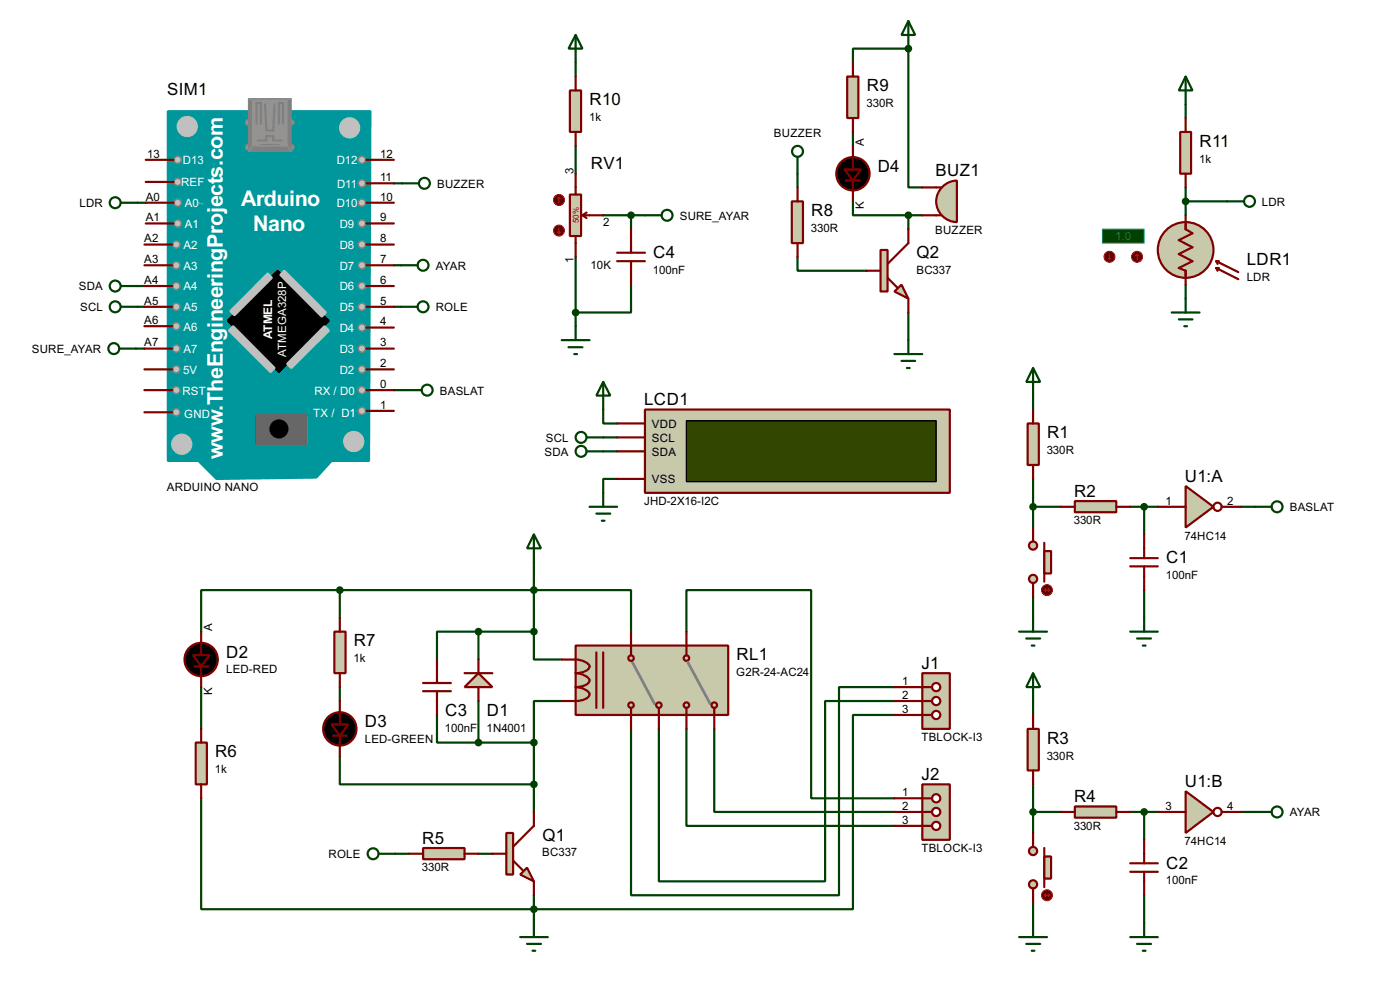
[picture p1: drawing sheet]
<svg xmlns="http://www.w3.org/2000/svg" width="256mm" height="180mm" viewBox="0 0 256 180" stroke-linecap="round" stroke-linejoin="round" font-family="sans-serif">
<g fill="none" stroke="#004000" stroke-width=".4">
<path d="M166.4 8.9v25.4h2.6M25.2 37.1h1.5M72.2 33.6h1.5M156.3 36.9v2.5h10.1M166.4 39.4v2.6M166.4 39.4h2.6M25.2 56.2h1.3M25.2 52.4h1.3M72.2 48.6h1.3M72.2 56.2h1.3M146.1 47v2.6h12.7M166.4 57.2v5.1"/>
<path d="M24.9 63.8h1.6M72.2 71.4h2M110.5 75v2.5h2.6M189.3 72.4v2.6M110.5 82.6h2.6M110.5 80.1h2.6M113.1 87.7h-2.6v2.5M189.3 92.8h5.1M189.3 87.7v8.9M207.1 92.8h5M209.6 92.8v5M227.4 92.8h2.5"/>
<path d="M62.3 108h-25.4v7.6M62.3 108h53.3v7.6M62.3 108v5.1M87.7 115.6h-7.6v5.1M87.7 115.6v5.1M87.7 115.6h10.1M97.8 115.6v5.1h5.1M97.8 102.9v12.7M125.8 115.6v-7.6h22.8v38.1h15.3M189.3 109.3v3.8M209.6 108v5.1M36.9 125.8v7.6"/>
<path d="M62.3 138.5v5.1h35.5M62.3 125.8v2.5M80.1 130.9v5h7.6M87.7 128.3v7.6M87.7 135.9h10.1M97.8 135.9v12.7M102.9 128.3h-5.1v7.6M125.8 133.4v17.8h38.1M130.9 133.4v15.2h33M163.9 130.9h-7.6v35.5h-119.4v-20.3M163.9 125.8h-10.2v38.1h-38.1v-30.5M163.9 128.3h-12.7v33h-30.5v-27.9"/>
<path d="M189.3 128.3v2.6M72.4 156.3h2.6M87.7 156.3h2.5M189.3 143.6v8.9M189.3 148.6h5.1M207.1 148.6h5M209.6 148.6v5.1M227.4 148.6h2.5M97.8 163.9v5.1M189.3 165.2v3.8M209.6 163.9v5.1"/>
</g>
<circle cx="166.4" cy="8.9" r=".2" fill="#004000"/>
<g fill="none" stroke="#004000" stroke-width=".4">
<path d="M105.5 11.5v2.5M166.4 8.9h-10.1v2.6M217.2 19.1v2.5M105.5 26.7v5.1M110.5 39.4h7.7M115.6 39.4v2.6M146.1 31.8v2.5M156.3 24.2v2.5M217.2 34.3v5.1M217.2 36.9h7.6M105.5 47v12.7M115.6 52.1v5.1h-10.1"/>
<path d="M217.2 52.1v2.6"/>
</g>
<path d="M30.8 20.4h37.1l-.3 64h-6.8l-2.8 3-18.3 .3-3.3-3.3h-5.6z" fill-rule="evenodd" fill="#00979c" stroke="#00979c" stroke-width=".4"/>
<g fill="#000" stroke="#000" stroke-width=".4">
<path d="M41.7 58.7l9.2-9.1 9.4 9.1-9.2 9.4z" fill-rule="evenodd"/>
<circle cx="51.1" cy="78.5" r="1.55"/>
</g>
<g fill="#c0c0c0" stroke="#c0c0c0" stroke-width=".4">
<path d="M49.1 50.1l.7 .8-6.8 6.8-.8-.7z" fill-rule="evenodd"/>
<path d="M59.5 59.7l.8 .8-6.9 6.9-.8-.8z" fill-rule="evenodd"/>
<path d="M51.4 50.3l.7-.7 7.6 7.6-.7 .8z" fill-rule="evenodd"/>
<path d="M42.7 59.7l7.6 7.7-.7 .7-7.6-7.6z" fill-rule="evenodd"/>
</g>
<path d="M47 76h9.2v5.3h-9.2z" fill="#686767" stroke="#686767" stroke-width=".4"/>
<path d="M36.4 37.1l.7 .3" fill="none" stroke="#939393" stroke-width=".18"/>
<circle cx="33.3" cy="81.3" r="1.85" fill="#c0c0c0" stroke="#c0c0c0" stroke-width=".18"/>
<g fill="#c0c0c0" stroke="#808080" stroke-width=".25">
<circle cx="66.3" cy="33.6" r=".65"/>
<circle cx="66.3" cy="29.3" r=".65"/>
<circle cx="66.3" cy="37.1" r=".65"/>
<circle cx="66.3" cy="40.9" r=".65"/>
<circle cx="66.3" cy="48.6" r=".65"/>
<circle cx="66.3" cy="44.8" r=".65"/>
<circle cx="66.3" cy="52.4" r=".65"/>
<circle cx="66.3" cy="56.2" r=".65"/>
<circle cx="66.3" cy="63.8" r=".65"/>
<circle cx="66.3" cy="60" r=".65"/>
<circle cx="66.3" cy="67.6" r=".65"/>
<circle cx="66.3" cy="71.4" r=".65"/>
<circle cx="66.3" cy="75.2" r=".65"/>
<circle cx="32.5" cy="29.3" r=".65"/>
<circle cx="32.5" cy="33.3" r=".65"/>
<circle cx="32.5" cy="37.1" r=".65"/>
<circle cx="32.3" cy="44.8" r=".65"/>
<circle cx="32.5" cy="40.9" r=".65"/>
<circle cx="32.3" cy="48.6" r=".65"/>
<circle cx="32.3" cy="52.4" r=".65"/>
<circle cx="32.3" cy="59.7" r=".65"/>
<circle cx="32.3" cy="56.2" r=".65"/>
<circle cx="32.3" cy="63.8" r=".65"/>
<circle cx="32.3" cy="67.6" r=".65"/>
<circle cx="32.3" cy="75.5" r=".65"/>
<circle cx="32.3" cy="71.4" r=".65"/>
</g>
<circle cx="64.8" cy="80.8" r="1.85" fill="#c0c0c0" stroke="#c0c0c0" stroke-width=".18"/>
<g fill="#939393" stroke="#757575" stroke-width=".18">
<circle cx="53.3" cy="22.4" r=".55"/>
<circle cx="53.3" cy="27" r=".55"/>
</g>
<g fill="#939393" stroke="#808080" stroke-width=".18">
<circle cx="45.5" cy="22.4" r=".55"/>
<circle cx="45.5" cy="27" r=".55"/>
</g>
<path d="M45.5 18.1h7.9v9.6h-7.9z" fill="#808080" stroke="#808080" stroke-width=".18"/>
<path d="M46.3 18.3h6.3v8.4h-6.3z" fill="#939393" stroke="#939393" stroke-width=".18"/>
<path d="M45.5 18.1l.8 .2M53.4 18.1l-.8 .2M46.3 26.7l-.8 1M52.6 26.7l.8 1" fill="none" stroke="#939393" stroke-width=".18"/>
<path d="M48.6 19.1l.2 4.6M50.3 19.1l-.2 4.8h-1.3M47 22.7v-3.8h.8v3.8M47.3 25.7h1.5v-.8h1.3v.8h1.5M51.1 22.7v-3.8h.8v3.8" fill="none" stroke="#808080" stroke-width=".4"/>
<path d="M47.8 26.5h3.3" fill="none" stroke="#808080" stroke-width=".2"/>
<g fill="#c0c0c0" stroke="#c0c0c0" stroke-width=".18">
<circle cx="64" cy="23.4" r="1.85"/>
<circle cx="34.3" cy="23.2" r="1.85"/>
</g>
<g fill="none" stroke="#800000" stroke-width=".4">
<path d="M26.7 37.1h5.1M26.7 29.3h5.1M26.7 33.3h5.1M67.1 37.1h5.1M67.1 33.6h5.1M67.1 29.3h5.1M26.5 56.2h5.1M26.5 52.4h5.1M26.5 48.6h5.1M26.5 44.8h5.1M26.5 59.7h5.1M26.7 40.9h5.1"/>
<path d="M67.1 60h5.1M67.1 56.2h5.1M67.1 52.4h5.1M67.1 48.6h5.1M67.1 44.8h5.1M67.1 40.9h5.1M26.5 71.4h5.1M26.5 67.6h5.1M26.5 63.8h5.1M26.5 75.5h5.1M67.1 71.4h5.1M67.1 75.2h5.1"/>
<path d="M67.1 67.6h5.1M67.1 63.8h5.1M77.5 125h5.1M77.5 126.5h5.1M80.1 120.7v4.3M80.1 126.5v4.4"/>
</g>
<g fill="none" stroke="#004000" stroke-width=".4">
<path d="M22.2 37.1h3M73.7 33.6h3.1M73.5 48.6h3M73.5 56.2h3M21.9 63.8h3M74.2 71.4h3.1"/>
<circle cx="21.1" cy="37.1" r="1"/>
<circle cx="77.7" cy="33.6" r="1"/>
<circle cx="77.5" cy="48.6" r="1"/>
<circle cx="77.5" cy="56.2" r="1"/>
<circle cx="20.8" cy="63.8" r="1"/>
<circle cx="78.2" cy="71.4" r="1"/>
</g>
<path d="M87.7 123.2l2.5 2.6h-5.1z" fill="#c8c8aa" stroke="#800000" stroke-width=".4"/>
<path d="M85.1 123.2h5.1M87.7 120.7v2.5M87.7 125.8v2.5" fill="none" stroke="#800000" stroke-width=".4"/>
<path d="M95.3 160.1l1.3-1.3 1.2 2.5z" fill="#c8c8aa" stroke="#800000" stroke-width=".4"/>
<path d="M92.8 152.5h1.2v7.6h-1.2z" fill="#c8c8aa" stroke="#800000" stroke-width=".4"/>
<path d="M90.2 156.3h2.6M94 157.5l1.8 1.8M97.8 148.6v2.6l-3.8 3.8M97.8 161.3v2.6" fill="none" stroke="#800000" stroke-width=".4"/>
<g fill="#004000" stroke="#004000" stroke-width=".4">
<circle cx="87.6" cy="135.9" r=".5"/>
<circle cx="87.6" cy="115.6" r=".5"/>
<circle cx="97.8" cy="108" r=".5"/>
</g>
<g fill="none" stroke="#004000" stroke-width=".4">
<path d="M97.8 97.8l1.3 2.6h-2.5zM97.8 97.8v5.1M69.4 156.3h3M95.3 171.5h5.1M96.6 172.8h2.5M97.6 174h.5M97.8 169v2.5"/>
<circle cx="68.3" cy="156.3" r="1"/>
</g>
<path d="M217.2 89l5.1 3.8-5.1 3.8z" fill="#c8c8aa" stroke="#800000" stroke-width=".4"/>
<g fill="none" stroke="#800000" stroke-width=".4">
<path d="M212.1 92.8h5.1M223.8 92.8h3.6"/>
<circle cx="223" cy="92.8" r=".75"/>
</g>
<path d="M188.3 77.5h2v7.6h-2z" fill="#c8c8aa" stroke="#800000" stroke-width=".4"/>
<path d="M189.3 75v2.5M189.3 85.1v2.6" fill="none" stroke="#800000" stroke-width=".4"/>
<g fill="#c8c8aa" stroke="#800000" stroke-width=".4">
<circle cx="189.2" cy="106" r=".75"/>
<circle cx="189.2" cy="99.9" r=".75"/>
</g>
<path d="M191.3 99.4v7.1" fill="none" stroke="#800000" stroke-width=".4"/>
<path d="M191.3 100.9h1.3v4.1h-1.3z" fill="#c8c8aa" stroke="#800000" stroke-width=".4"/>
<path d="M189.3 96.6v2.5M189.3 106.7v2.6" fill="none" stroke="#800000" stroke-width=".4"/>
<circle cx="191.8" cy="108" r="1" fill="#400000" stroke="#f00" stroke-width=".2"/>
<path d="M191.3 108h1M191.3 108l.3 .3M191.6 107.8l-.3 .2M192.1 107.8l.2 .2M192.3 108l-.2 .3" fill="none" stroke="#f00" stroke-width=".2"/>
<path d="M196.9 91.7h7.6v2.1h-7.6z" fill="#c8c8aa" stroke="#800000" stroke-width=".4"/>
<path d="M194.4 92.8h2.5M204.5 92.8h2.6M209.6 97.8v4.4M207.1 102.2h5M207.1 103.7h5M209.6 103.7v4.3" fill="none" stroke="#800000" stroke-width=".4"/>
<g fill="#004000" stroke="#004000" stroke-width=".4">
<circle cx="209.6" cy="92.8" r=".5"/>
<circle cx="189.2" cy="92.8" r=".5"/>
</g>
<g fill="none" stroke="#004000" stroke-width=".4">
<path d="M189.3 67.4l1.3 2.5h-2.6zM189.3 67.4v5M229.9 92.8h3.1M186.7 115.6h5.1M188 116.9h2.6M189 118.2h.5M189.3 113.1v2.5M207.1 115.6h5M208.3 116.9h2.6M209.4 118.2h.5M209.6 113.1v2.5"/>
<circle cx="233.9" cy="92.8" r="1"/>
</g>
<path d="M217.2 144.8l5.1 3.8-5.1 3.9z" fill="#c8c8aa" stroke="#800000" stroke-width=".4"/>
<g fill="none" stroke="#800000" stroke-width=".4">
<path d="M212.1 148.6h5.1M223.8 148.6h3.6"/>
<circle cx="223" cy="148.6" r=".75"/>
</g>
<path d="M188.3 133.4h2v7.6h-2z" fill="#c8c8aa" stroke="#800000" stroke-width=".4"/>
<path d="M189.3 130.9v2.5M189.3 141v2.6" fill="none" stroke="#800000" stroke-width=".4"/>
<g fill="#c8c8aa" stroke="#800000" stroke-width=".4">
<circle cx="189.2" cy="161.9" r=".75"/>
<circle cx="189.2" cy="155.8" r=".75"/>
</g>
<path d="M191.3 155.2v7.2" fill="none" stroke="#800000" stroke-width=".4"/>
<path d="M191.3 156.8h1.3v4h-1.3z" fill="#c8c8aa" stroke="#800000" stroke-width=".4"/>
<path d="M189.3 152.5v2.5M189.3 162.6v2.6" fill="none" stroke="#800000" stroke-width=".4"/>
<circle cx="191.8" cy="163.9" r="1" fill="#400000" stroke="#f00" stroke-width=".2"/>
<path d="M191.3 163.9h1M191.3 163.9l.3 .2M191.6 163.6l-.3 .3M192.1 163.6l.2 .3M192.3 163.9l-.2 .2" fill="none" stroke="#f00" stroke-width=".2"/>
<path d="M196.9 147.6h7.6v2.1h-7.6z" fill="#c8c8aa" stroke="#800000" stroke-width=".4"/>
<path d="M194.4 148.6h2.5M204.5 148.6h2.6M207.1 158h5M207.1 159.6h5M209.6 153.7v4.3M209.6 159.6v4.3" fill="none" stroke="#800000" stroke-width=".4"/>
<g fill="#004000" stroke="#004000" stroke-width=".4">
<circle cx="209.6" cy="148.6" r=".5"/>
<circle cx="189.2" cy="148.6" r=".5"/>
</g>
<g fill="none" stroke="#004000" stroke-width=".4">
<path d="M189.3 123.2l1.3 2.6h-2.6zM189.3 123.2v5.1M229.9 148.6h3.1M186.7 171.5h5.1M188 172.8h2.6M189 174h.5M189.3 169v2.5M207.1 171.5h5M208.3 172.8h2.6M209.4 174h.5M209.6 169v2.5"/>
<circle cx="233.9" cy="148.6" r="1"/>
</g>
<path d="M77.5 155.2h7.6v2.1h-7.6z" fill="#c8c8aa" stroke="#800000" stroke-width=".4"/>
<path d="M36.9 115.6v4.3M35.6 122h2.6M36.9 122v3.8M75 156.3h2.5M85.1 156.3h2.6" fill="none" stroke="#800000" stroke-width=".4"/>
<g fill="#000" stroke="#800000" stroke-width=".4">
<path d="M35.4 119.9h3l-1.5 2.1z"/>
<circle cx="36.8" cy="120.7" r="3.1"/>
</g>
<path d="M35.9 135.9h2v7.7h-2z" fill="#c8c8aa" stroke="#800000" stroke-width=".4"/>
<path d="M36.9 133.4v2.5M61 134.7h2.6M62.3 128.3v4.3M62.3 134.7v3.8M36.9 143.6v2.5" fill="none" stroke="#800000" stroke-width=".4"/>
<g fill="#000" stroke="#800000" stroke-width=".4">
<path d="M60.8 132.6h3l-1.5 2.1z"/>
<circle cx="62.2" cy="133.4" r="3.1"/>
</g>
<path d="M61.3 115.6h2v7.6h-2z" fill="#c8c8aa" stroke="#800000" stroke-width=".4"/>
<path d="M62.3 113.1v2.5M62.3 123.2v2.6" fill="none" stroke="#800000" stroke-width=".4"/>
<g fill="#004000" stroke="#004000" stroke-width=".4">
<circle cx="97.8" cy="143.6" r=".5"/>
<circle cx="62.2" cy="108" r=".5"/>
<circle cx="97.8" cy="166.4" r=".5"/>
</g>
<path d="M169 123.2h5v10.2h-5z" fill="#c8c8aa" stroke="#800000" stroke-width=".4"/>
<path d="M169 125.8h1.7" fill="none" stroke="#800000" stroke-width=".4"/>
<circle cx="171.5" cy="125.8" r=".75" fill="#feffff" stroke="#800000" stroke-width=".4"/>
<path d="M169 128.3h1.7" fill="none" stroke="#800000" stroke-width=".4"/>
<circle cx="171.5" cy="128.3" r=".75" fill="#feffff" stroke="#800000" stroke-width=".4"/>
<path d="M169 130.9h1.7" fill="none" stroke="#800000" stroke-width=".4"/>
<circle cx="171.5" cy="130.9" r=".75" fill="#feffff" stroke="#800000" stroke-width=".4"/>
<path d="M163.9 125.8h5.1M163.9 128.3h5.1M163.9 130.9h5.1" fill="none" stroke="#800000" stroke-width=".4"/>
<path d="M105.5 118.2h27.9v12.7h-27.9z" fill="#c8c8aa" stroke="#800000" stroke-width=".4"/>
<path d="M115.9 121.2l4 7.6" fill="none" stroke="#808080" stroke-width=".5"/>
<g fill="#c8c8aa" stroke="#800000" stroke-width=".4">
<circle cx="115.6" cy="120.5" r=".5"/>
<circle cx="115.6" cy="129.1" r=".5"/>
</g>
<path d="M109.3 119.4v10.2M110.5 119.4v10.2M115.6 118.2v1.7M105.5 120.7a2.75 2.75 0 0 1 2.5 1.3 1.5 1.5 0 0 1-1.3 1l-1.2 .2a2.76 2.76 0 0 1 2.5 1.3 1.5 1.5 0 0 1-1.3 1.1l-1.2 .2a2.67 2.67 0 0 1 2.5 1.3 1.5 1.5 0 0 1-1.3 1l-1.2 .2M115.6 129.6v1.3" fill="none" stroke="#800000" stroke-width=".4"/>
<g fill="#c8c8aa" stroke="#800000" stroke-width=".4">
<circle cx="125.7" cy="120.5" r=".5"/>
<circle cx="120.7" cy="129.1" r=".5"/>
</g>
<path d="M125.8 118.2v1.7M120.7 129.6v1.3" fill="none" stroke="#800000" stroke-width=".4"/>
<path d="M126 121.2l4.1 7.6" fill="none" stroke="#808080" stroke-width=".5"/>
<circle cx="125.7" cy="129.1" r=".5" fill="#c8c8aa" stroke="#800000" stroke-width=".4"/>
<path d="M125.8 129.6v1.3" fill="none" stroke="#800000" stroke-width=".4"/>
<circle cx="130.8" cy="129.1" r=".5" fill="#c8c8aa" stroke="#800000" stroke-width=".4"/>
<path d="M115.6 115.6v2.6M125.8 115.6v2.6M102.9 128.3h2.6M102.9 120.7h2.6M115.6 130.9v2.5M120.7 130.9v2.5M125.8 130.9v2.5M130.9 129.6v3.8" fill="none" stroke="#800000" stroke-width=".4"/>
<g fill="#004000" stroke="#004000" stroke-width=".4">
<circle cx="97.8" cy="115.6" r=".5"/>
<circle cx="97.8" cy="135.9" r=".5"/>
</g>
<path d="M169 143.6h5v10.1h-5z" fill="#c8c8aa" stroke="#800000" stroke-width=".4"/>
<path d="M169 146.1h1.7" fill="none" stroke="#800000" stroke-width=".4"/>
<circle cx="171.5" cy="146.1" r=".75" fill="#feffff" stroke="#800000" stroke-width=".4"/>
<path d="M169 148.6h1.7" fill="none" stroke="#800000" stroke-width=".4"/>
<circle cx="171.5" cy="148.6" r=".75" fill="#feffff" stroke="#800000" stroke-width=".4"/>
<path d="M169 151.2h1.7" fill="none" stroke="#800000" stroke-width=".4"/>
<circle cx="171.5" cy="151.2" r=".75" fill="#feffff" stroke="#800000" stroke-width=".4"/>
<path d="M163.9 146.1h5.1M163.9 148.6h5.1M163.9 151.2h5.1" fill="none" stroke="#800000" stroke-width=".4"/>
<path d="M110.5 69.9l1.3 2.5h-2.5zM110.5 69.9v5.1M108 92.8h5.1M109.3 94h2.5M110.3 95.3h.5M110.5 90.2v2.6" fill="none" stroke="#004000" stroke-width=".4"/>
<path d="M118.2 75h55.8v15.2h-55.8z" fill="#c8c8aa" stroke="#800000" stroke-width=".4"/>
<path d="M125.8 77h45.7v11.2h-45.7z" fill="#324600" stroke="#000" stroke-width=".25"/>
<path d="M113.1 77.5h5.1M113.1 87.7h5.1M113.1 80.1h5.1M113.1 82.6h5.1" fill="none" stroke="#800000" stroke-width=".4"/>
<g fill="none" stroke="#004000" stroke-width=".4">
<path d="M22.2 52.4h3M22.2 56.2h3M107.5 80.1h3M107.5 82.6h3"/>
<circle cx="21.1" cy="52.4" r="1"/>
<circle cx="21.1" cy="56.2" r="1"/>
<circle cx="106.4" cy="82.6" r="1"/>
<circle cx="106.4" cy="80.1" r="1"/>
</g>
<path d="M172.6 34.2a3.8 3.8 0 0 1 2.7-1.1v7.6a3.8 3.8 0 0 1-3.5-2.4 3.8 3.8 0 0 1 .8-4.1z" fill-rule="evenodd" fill="#c8c8aa" stroke="#800000" stroke-width=".4"/>
<path d="M169 39.4h3.5M169 34.3h3.5" fill="none" stroke="#800000" stroke-width=".4"/>
<path d="M163.9 53.4l1.3-1.3 1.2 2.6z" fill="#c8c8aa" stroke="#800000" stroke-width=".4"/>
<path d="M161.3 45.8h1.3v7.6h-1.3z" fill="#c8c8aa" stroke="#800000" stroke-width=".4"/>
<path d="M158.8 49.6h2.5M162.6 50.9l1.8 1.7M166.4 42v2.5l-3.8 3.8M166.4 54.7v2.5" fill="none" stroke="#800000" stroke-width=".4"/>
<path d="M166.4 3.9l1.3 2.5h-2.5zM166.4 3.9v5" fill="none" stroke="#004000" stroke-width=".4"/>
<path d="M145.1 36.9h2v7.6h-2z" fill="#c8c8aa" stroke="#800000" stroke-width=".4"/>
<path d="M146.1 34.3v2.6M155 33.1h2.5M156.3 26.7v4.3M156.3 33.1v3.8M146.1 44.5v2.5" fill="none" stroke="#800000" stroke-width=".4"/>
<path d="M163.9 64.8h5.1M165.2 66.1h2.5M166.2 67.4h.5M166.4 62.3v2.5" fill="none" stroke="#004000" stroke-width=".4"/>
<g fill="#000" stroke="#800000" stroke-width=".4">
<path d="M154.7 31h3.1l-1.5 2.1z"/>
<circle cx="156.2" cy="31.8" r="3.1"/>
</g>
<circle cx="166.4" cy="39.4" r=".5" fill="#004000" stroke="#004000" stroke-width=".4"/>
<path d="M155.2 14h2.1v7.6h-2.1z" fill="#c8c8aa" stroke="#800000" stroke-width=".4"/>
<path d="M156.3 11.5v2.5M156.3 21.6v2.6" fill="none" stroke="#800000" stroke-width=".4"/>
<circle cx="166.4" cy="8.9" r=".5" fill="#004000" stroke="#004000" stroke-width=".4"/>
<g fill="none" stroke="#004000" stroke-width=".4">
<path d="M146.1 28.8v3"/>
<circle cx="146.1" cy="27.7" r="1"/>
</g>
<path d="M104.4 35.6h2.1v7.6h-2.1z" fill="#c8c8aa" stroke="#800000" stroke-width=".4"/>
<path d="M105.5 31.8v3.8M106.7 39.4l.8 .5M106.7 39.4h3.8M107.5 38.9l-.8 .5M105.5 43.2v3.8" fill="none" stroke="#800000" stroke-width=".4"/>
<circle cx="102.4" cy="36.6" r="1" fill="#400000" stroke="#f00" stroke-width=".2"/>
<path d="M102.4 36.1l-.2 .3M102.4 36.1l.3 .3M102.4 36.1v1" fill="none" stroke="#f00" stroke-width=".2"/>
<circle cx="102.4" cy="42.2" r="1" fill="#400000" stroke="#f00" stroke-width=".2"/>
<path d="M102.2 42.5l.2 .2M102.4 41.7v1M102.7 42.5l-.3 .2" fill="none" stroke="#f00" stroke-width=".2"/>
<path d="M104.4 16.6h2.1v7.6h-2.1z" fill="#c8c8aa" stroke="#800000" stroke-width=".4"/>
<path d="M105.5 14v2.6M105.5 24.2v2.5M113.1 46.3h5.1M113.1 47.8h5.1M115.6 42v4.3M115.6 47.8v4.3" fill="none" stroke="#800000" stroke-width=".4"/>
<g fill="none" stroke="#004000" stroke-width=".4">
<path d="M105.5 6.4l1.2 2.5h-2.5zM105.5 6.4v5.1M118.2 39.4h3M105.5 59.7v2.6M102.9 62.3h5.1M104.2 63.6h2.5M105.2 64.8h.5"/>
<circle cx="122.2" cy="39.4" r="1"/>
</g>
<g fill="#004000" stroke="#004000" stroke-width=".4">
<circle cx="115.6" cy="39.4" r=".5"/>
<circle cx="105.4" cy="57.2" r=".5"/>
</g>
<circle cx="217.2" cy="45.8" r="5.1" fill="#c8c8aa" stroke="#800000" stroke-width=".4"/>
<path d="M217.2 40.7v1.3l1.3 .7-2.5 1.3 2.5 1.3-2.5 1.2 2.5 1.3-2.5 1.3 1.2 .5v1.3M222.8 49.1l4.1 2M222.8 49.1l.3 .5M222.8 49.1h.5M222.8 47.8l4.1 2M222.8 47.8l.3 .5M222.8 47.8h.5" fill="none" stroke="#800000" stroke-width=".4"/>
<path d="M202 42h7.6v2.5h-7.6z" fill="#004000" stroke="#0f0" stroke-width=".2"/>
<path d="M217.2 39.4v2.6M217.2 49.6v2.5" fill="none" stroke="#800000" stroke-width=".4"/>
<circle cx="208.3" cy="47" r="1" fill="#400000" stroke="#f00" stroke-width=".2"/>
<path d="M208.3 46.5l-.2 .3M208.3 46.5l.3 .3M208.3 46.5v1.1" fill="none" stroke="#f00" stroke-width=".2"/>
<circle cx="203.2" cy="47" r="1" fill="#400000" stroke="#f00" stroke-width=".2"/>
<path d="M203 47.3l.3 .3M203.3 46.5v1.1M203.5 47.3l-.2 .3" fill="none" stroke="#f00" stroke-width=".2"/>
<path d="M217.2 14l1.3 2.6h-2.5zM217.2 14v5.1M214.7 57.2h5.1M216 58.5h2.5M217 59.7h.5M217.2 54.7v2.5" fill="none" stroke="#004000" stroke-width=".4"/>
<path d="M216.2 24.2h2v7.6h-2z" fill="#c8c8aa" stroke="#800000" stroke-width=".4"/>
<path d="M217.2 21.6v2.6M217.2 31.8v2.5" fill="none" stroke="#800000" stroke-width=".4"/>
<g fill="none" stroke="#004000" stroke-width=".4">
<path d="M224.8 36.9h3.1"/>
<circle cx="228.9" cy="36.9" r="1"/>
</g>
<circle cx="217.2" cy="36.9" r=".5" fill="#004000" stroke="#004000" stroke-width=".4"/>
<g font-size="4.4" fill="#fff">
<text x="44.2" y="37.7">Arduino</text>
<text x="46.4" y="42.3">Nano</text>
<text x="40.8" y="75.2" transform="rotate(-90 40.8 75.2)">.TheEngineeringProjects.com</text>
<text x="40.8" y="84" transform="rotate(-90 40.8 84)">w</text>
</g>
<g font-size="3.5">
<text x="30.6" y="17.4">SIM1</text>
<text x="158.8" y="16.7">R9</text>
<text x="108" y="19.2">R10</text>
<text x="219.8" y="26.8">R11</text>
<text x="108.3" y="31">RV1</text>
<text x="160.8" y="31.4">D4</text>
<text x="171.4" y="32.3">BUZ1</text>
<text x="148.6" y="39.5">R8</text>
<text x="119.7" y="47.2">C4</text>
<text x="167.9" y="47.2">Q2</text>
<text x="228.4" y="48.5">LDR1</text>
<text x="118" y="74.1">LCD1</text>
<text x="191.8" y="80.2">R1</text>
<text x="217.1" y="88.2">U1:A</text>
<text x="196.8" y="90.9">R2</text>
<text x="213.7" y="103.1">C1</text>
<text x="64.8" y="118.3">R7</text>
<text x="41.5" y="120.4">D2</text>
<text x="134.9" y="120.9">RL1</text>
<text x="168.8" y="122.4">J1</text>
<text x="81.6" y="131">C3</text>
<text x="89.2" y="131">D1</text>
<text x="66.9" y="133.1">D3</text>
<text x="191.8" y="136.1">R3</text>
<text x="39.4" y="138.6">R6</text>
<text x="168.8" y="142.8">J2</text>
<text x="196.8" y="146.8">R4</text>
<text x="217.1" y="144">U1:B</text>
<text x="77.4" y="154.4">R5</text>
<text x="99.4" y="153.9">Q1</text>
<text x="213.7" y="159">C2</text>
</g>
<text font-size="2.5" fill="#fff" x="49.9" y="62.1" transform="rotate(-90 49.9 62.1)">ATMEL</text>
<g font-size="2.4">
<text x="107.9" y="22.2">1k</text>
<text x="158.8" y="19.6">330R</text>
<text x="27" y="28.9">13</text>
<text x="69.7" y="28.9">12</text>
<text x="141.8" y="25">BUZZER</text>
<text x="158.3" y="26.7" transform="rotate(-90 158.3 26.7)">A</text>
<text x="219.7" y="29.8">1k</text>
<text x="69.7" y="33.2">11</text>
<text x="80.1" y="34.4">BUZZER</text>
<text x="105.1" y="31.8" transform="rotate(-90 105.1 31.8)">3</text>
<text x="14.6" y="37.9">LDR</text>
<text x="26.7" y="40.5">A1</text>
<text x="26.7" y="36.7">A0</text>
<text x="69.7" y="40.5">9</text>
<text x="69.7" y="36.7">10</text>
<text x="110.5" y="41.4">2</text>
<text x="124.5" y="40.2">SURE_AYAR</text>
<text x="158.3" y="38.3" transform="rotate(-90 158.3 38.3)">K</text>
<text x="231.2" y="37.7">LDR</text>
<text x="26.4" y="44.4">A2</text>
<text x="69.7" y="44.4">8</text>
<text x="148.6" y="42.5">330R</text>
<text x="171.3" y="42.9">BUZZER</text>
<text x="14.4" y="53.2">SDA</text>
<text x="26.4" y="52">A4</text>
<text x="26.4" y="48.2">A3</text>
<text x="69.7" y="52">6</text>
<text x="69.7" y="48.2">7</text>
<text x="79.8" y="49.4">AYAR</text>
<text x="105.1" y="48.2" transform="rotate(-90 105.1 48.2)">1</text>
<text x="108.2" y="49.2">10K</text>
<text x="119.6" y="50.1">100nF</text>
<text x="167.9" y="50.1">BC337</text>
<text x="228.4" y="51.4">LDR</text>
<text x="14.7" y="57">SCL</text>
<text x="26.4" y="55.7">A5</text>
<text x="26.4" y="59.3">A6</text>
<text x="69.7" y="59.6">4</text>
<text x="69.7" y="55.7">5</text>
<text x="79.8" y="57">ROLE</text>
<text x="5.8" y="64.6">SURE_AYAR</text>
<text x="26.4" y="63.4">A7</text>
<text x="69.7" y="63.4">3</text>
<text x="69.7" y="71">0</text>
<text x="69.7" y="67.2">2</text>
<text x="69.7" y="74.8">1</text>
<text x="80.6" y="72.2">BASLAT</text>
<text x="99.7" y="83.4">SDA</text>
<text x="100" y="80.8">SCL</text>
<text x="119.4" y="80.8">SCL</text>
<text x="119.4" y="78.3">VDD</text>
<text x="119.4" y="83.4">SDA</text>
<text x="191.8" y="83.1">330R</text>
<text x="30.6" y="89.9">ARDUINO NANO</text>
<text x="119.4" y="88.5">VSS</text>
<text x="118" y="92.4">JHD-2X16-I2C</text>
<text x="196.7" y="96">330R</text>
<text x="213.5" y="92.4">1</text>
<text x="224.8" y="92.4">2</text>
<text x="236.3" y="93.6">BASLAT</text>
<text x="217" y="98.8">74HC14</text>
<text x="213.6" y="106">100nF</text>
<text x="38.9" y="115.6" transform="rotate(-90 38.9 115.6)">A</text>
<text x="41.4" y="123.3">LED-RED</text>
<text x="64.8" y="121.2">1k</text>
<text x="134.9" y="123.8">G2R-24-AC24</text>
<text x="165.3" y="125.4">1</text>
<text x="38.9" y="127.2" transform="rotate(-90 38.9 127.2)">K</text>
<text x="165.3" y="127.9">2</text>
<text x="165.3" y="130.5">3</text>
<text x="66.8" y="136">LED-GREEN</text>
<text x="81.5" y="133.9">100nF</text>
<text x="89.2" y="133.9">1N4001</text>
<text x="168.8" y="135.6">TBLOCK-I3</text>
<text x="39.4" y="141.6">1k</text>
<text x="191.8" y="139">330R</text>
<text x="165.3" y="145.7">1</text>
<text x="165.3" y="148.2">2</text>
<text x="213.5" y="148.2">3</text>
<text x="224.8" y="148.2">4</text>
<text x="236.3" y="149.4">AYAR</text>
<text x="165.3" y="150.8">3</text>
<text x="168.8" y="155.9">TBLOCK-I3</text>
<text x="196.7" y="151.9">330R</text>
<text x="217" y="154.7">74HC14</text>
<text x="60.2" y="157.1">ROLE</text>
<text x="77.3" y="159.5">330R</text>
<text x="99.3" y="156.8">BC337</text>
<text x="213.6" y="161.9">100nF</text>
</g>
<g font-size="2.4" fill="#fff">
<text x="33.2" y="34.1">REF</text>
<text x="33.5" y="30">D13</text>
<text x="61.7" y="30">D12</text>
<text x="61.7" y="34.4">D11</text>
<text x="33.8" y="41.7">A1</text>
<text x="33.8" y="37.9">A0</text>
<text x="61.7" y="37.9">D10</text>
<text x="62.2" y="41.7">D9</text>
<text x="33.6" y="45.5">A2</text>
<text x="62.2" y="45.5">D8</text>
<text x="33.6" y="53.2">A4</text>
<text x="33.6" y="49.4">A3</text>
<text x="62.2" y="49.4">D7</text>
<text x="62.2" y="53.2">D6</text>
<text x="33.6" y="57">A5</text>
<text x="62.2" y="57">D5</text>
<text x="33.6" y="64.6">A7</text>
<text x="33.6" y="60.5">A6</text>
<text x="52.4" y="65.4" transform="rotate(-90 52.4 65.4)">ATMEGA328P</text>
<text x="62.2" y="60.7">D4</text>
<text x="62.2" y="64.6">D3</text>
<text x="33.6" y="68.4">5V</text>
<text x="62.2" y="68.4">D2</text>
<text x="33.4" y="72.2">RST</text>
<text x="33.7" y="76.5">GND</text>
<text x="57.4" y="76.2">TX / D1</text>
<text x="57.6" y="72.2">RX / D0</text>
</g>
<text font-size="2.4" fill="#0f0" x="204.3" y="44">1.0</text>
<text font-size="1.7" fill="#c00000" x="106.1" y="40.8" transform="rotate(-90 106.1 40.8)">50%</text>
</svg>
